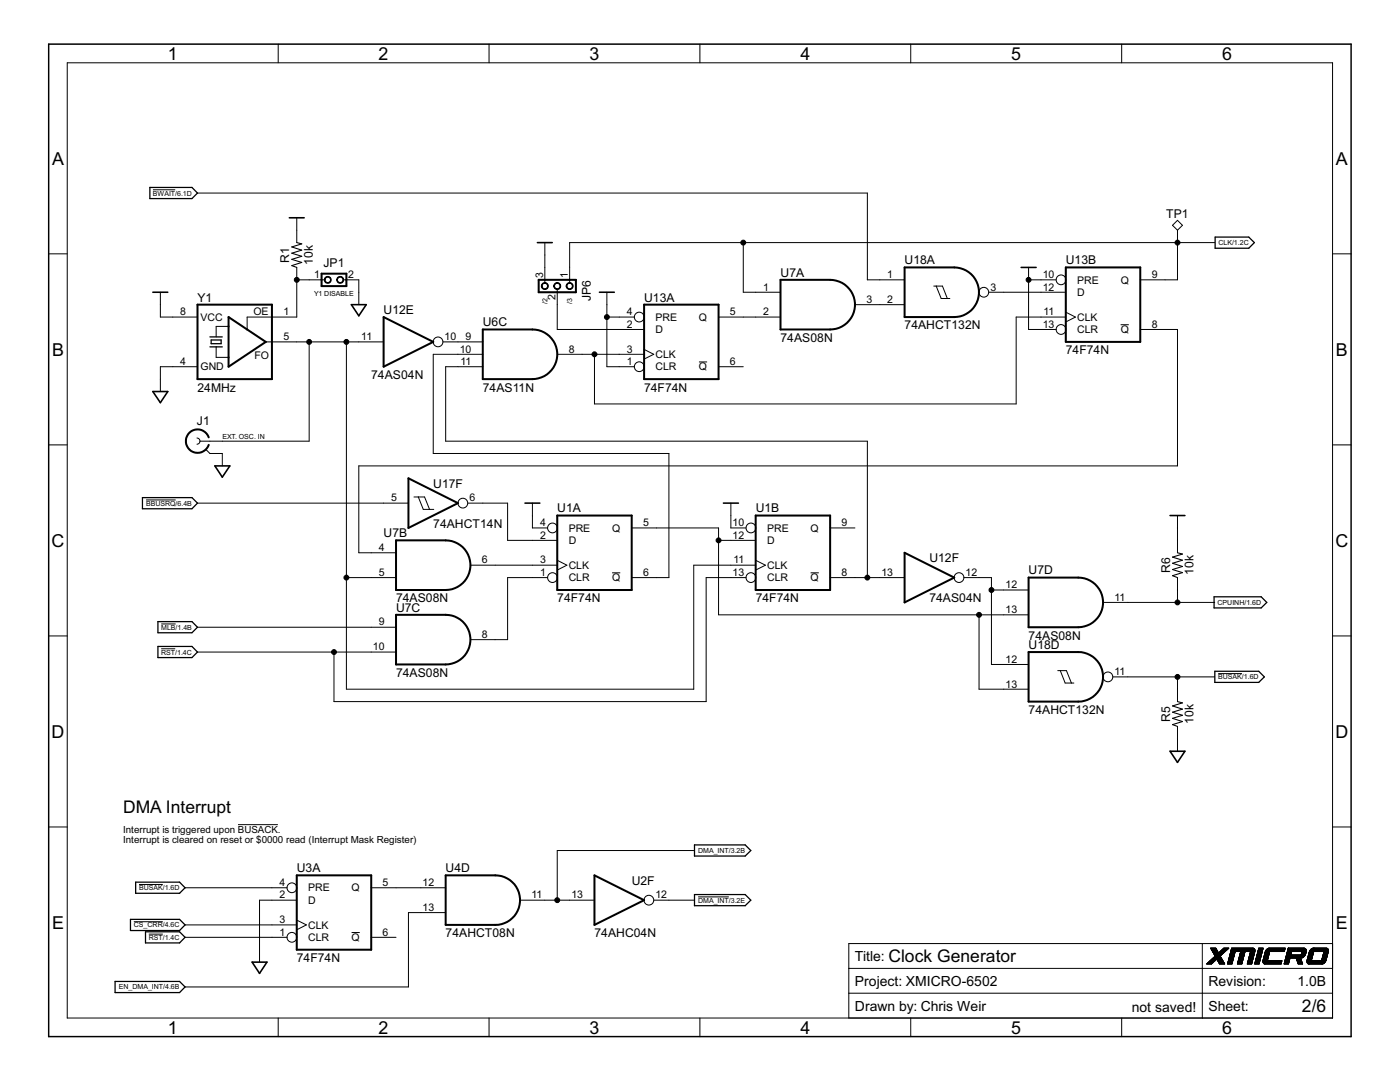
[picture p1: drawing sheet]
<svg xmlns="http://www.w3.org/2000/svg" width="279mm" height="216mm" viewBox="0 0 279 216" stroke-linecap="round" stroke-linejoin="round" font-family="sans-serif">
<g fill="none" stroke="#000" stroke-width=".2">
<path d="M13.4 12.5h252.5v190.6h-252.5zM55.5 8.8v3.7M97.6 8.8v3.7M139.7 8.8v3.7M181.8 8.8v3.7M223.9 8.8v3.7M30.5 37.9h4.5M39.4 38.5h133.7v17.3h7.4M9.7 50.7h3.7M32 58.3v5h7.4M59.2 53.4v9.9h-9.9v2.4M59.2 43.5v4.9"/>
<path d="M59.2 55.8h5.6M68.5 55.8h3.1v5M108.7 48.4v8.1M111.2 57.7v8h17.3M121.1 58.3v14.9h5.5M148.3 48.4v9.9h7.5M186.4 57.1h1.7l1 2.5M186.8 57.1l1 2.5h1.8M197.3 58.3h15.4M205.3 53.4v12.3h5.5M205.3 55.8h5.5M235 45.9v9.9h-7.4"/>
<path d="M235 44l1 1-1 .9-1-.9zM242.4 48.4h-128.7v8.1M265.9 50.7h3.7M39.4 73.2h-7.4v4.9M43.1 69.2v2.1h2.5M45.6 65.1h-2.5v2.1M53 68.2h23.6M61.7 68.2v19.8h-21.8M69.1 68.2v69.3h69.4v-24.7h12.3M88.4 68.2h8M96.4 70.7h-9.9v19.8h47v24.8h-7.4M96.4 73.2h-7.5v14.8h84.2v27.3"/>
<path d="M111.2 70.7h17.3M121.1 63.3h5.5M128.5 69.7l2 1-2 .9M139.5 72.2h1.6M143.4 63.3h12.4M143.4 73.2h4.9M170.6 60.8h9.9M212.7 63.3h-9.9v17.3h-84.2v-9.9M212.7 62.3l1.9 1-1.9 .9M223.6 64.8h1.7M227.6 65.7h7.4v27.3h-163.4v17.3h7.4M9.7 88.8h3.7"/>
<path d="M29.1 99.8h6M39.3 87.4l.5 .3 .1 .3M39.9 88l-.2 .5-.4 .1M41.1 89.7l.8 .8h2.5v2.5M82.6 99.2h2.1l1 2.4M83.5 99.2l1 2.4h2.1M265.9 88.8h3.7M39.4 100.4h42.1M69.1 115.3h9.9M93.3 100.4h8v7.4h9.9M93.9 112.8h17.3M106.3 100.4v4.9h3"/>
<path d="M109.3 115.3h-8v12.3h-7.4M111.2 111.8l1.9 1-1.9 .9M122.2 114.3h1.6M126.1 105.3h17.3v17.4h61.9M143.4 107.8h7.4M145.9 100.4v4.9h3M148.9 115.3h-8v24.7h-74.2v-9.9M150.8 111.8l2 1-2 .9M161.8 114.3h1.6M165.7 115.3h14.8M165.7 105.3h4.9M192.4 115.3h5.5v17.3h7.4"/>
<path d="M197.9 117.7h7.4M235 102.9v7.4M235 115.3v4.9M9.7 126.9h3.7M32.2 129.5h2.8M32.2 124.5h2.9M39.4 125.2h39.6M39.4 130.1h39.6M195.4 122.7v14.8h9.9M211.1 133.8h1.7l1 2.5M211.6 133.8l1 2.5h1.7M220.1 120.2h22.3"/>
<path d="M222.1 135.1h20.3M235 135.1v4.9M243.1 134.4h4.8M265.9 126.9h3.7M235 144.9v5M9.7 165h3.7M27.7 176.5h4.8M36.9 177.1h20.4M47.5 164.5h8M59.2 179.6h-7.4v12.4M74.1 177.1h14.8M103.8 179.6h14.8"/>
<path d="M130.5 179.6h8M138.5 169.7h-27.3v9.9M139.3 179h6.2M265.9 165h3.7M26.7 183.9h5.8M29.7 186.4h2.8M36.9 187h20.4M36.9 184.6h22.3M59.2 183.6l2 1-2 .9M70.2 186.1h1.6M74.1 187h4.9M88.9 182.1h-7.4v14.8h-44.6"/>
<path d="M169.4 193.2h96.5M169.4 198.2h96.5M239.9 188.3v14.8M241.6 189.2h1.1M241.7 189.3h1M241.7 189.4h1M241.7 189.4l1.1 .1M241.8 189.5h1M241.8 192.3h-1M241.8 189.6h1.1M241.9 192.3h-1M241.9 189.6l1 .1"/>
<path d="M241.9 189.7h1M241.9 192.2l-1 .1M241.9 191.3h1.9M241.9 189.7l1.1 .1M242 192.2h-1M242 189.8h1M242 191.3h1.8M242 192.1l-1 .1M242 189.9h1M242.1 190h1M242.1 192.1h-1M242.1 191.2h1.7"/>
<path d="M242.1 192h-.9M242.1 191.2h1.6M242.1 190.1h1M242.1 190.1h2.1M242.2 192h-1M242.2 191.1h1.5M242.2 190.2h1.9M242.2 191.9l-1 .1M242.3 191.1h1.4M242.3 191.9h-1M242.3 191h1.3M242.3 190.4h1.6"/>
<path d="M242.3 191.8l-.9 .1M242.4 190.9h1.2M242.4 191.8h-1M242.4 190.6h1.3M242.4 191.7h-.9M242.5 190.9h1M242.5 190.7h1M242.5 191.7h-1M242.5 190.8h1M242.5 191.6h-.9M242.6 191.6h-1M242.7 191.5l-1 .1"/>
<path d="M242.7 191.5h-.9M242.8 191.4l-1 .1M242.9 191.4l1 .1M242.9 191.5h1M243 191.6h1M243 191.7h1.1M243.1 191.7h1M243.1 191.8h1M243.1 191.8l1 .1M243.1 191.9h1.1M243.2 191.9l1 .1M243.2 192h1"/>
<path d="M243.2 192.1h1.1M243.3 192.1l1 .1M243.3 192.2h1M243.3 192.2l1.1 .1M243.4 192.3h1M243.6 190.7h-1.1M243.6 190.6h-1.2M243.8 190.5h-1.4M243.9 191.4h-2M243.9 190.4h-1.6M244 190.3l-1.7 .1M244.1 190.3h-1.9"/>
<path d="M244.1 190.2h-1.9M244.2 189.2h1l-1.7 1.6 .9 1.6h-1l-.6-1.1-1 1.1h-1l1.7-1.6M244.3 189.2l-1.1 1-.6-1h-1l.9 1.6M244.3 190.1h-1M244.3 190l-1 .1M244.4 190h-1M244.4 189.9h-1M244.5 189.9h-1M244.5 189.8l-1 .1M244.6 189.8h-1M244.6 189.7l-1 .1M244.7 189.7h-1"/>
<path d="M244.8 189.6l-1 .1M244.8 189.6h-1M244.9 189.5h-1M245 189.4l-1 .1M245 192.3h.9M245 192.2h.9M245 189.4h-1M245 192.1h.9M245.1 192h.8M245.1 189.3l-1 .1M245.1 192h.9M245.1 191.9h.9"/>
<path d="M245.1 191.8h.9M245.1 189.3h-1M245.2 191.7h.8M245.2 191.6h.8M245.2 189.2l-1 .1M245.2 191.5h.9M245.2 191.4h.9M245.3 191.3h.8M245.3 191.2h.8M245.3 191.1h.9M245.3 191h.9M245.4 190.9h.8"/>
<path d="M245.4 190.8h.9M245.4 190.7h.9M245.4 190.6h.9M245.5 190.5h.8M245.5 190.4h.9M245.5 190.3h.9M245.5 190.2h.9M245.6 190.2h.8M245.6 190.1h.8M245.6 190h.9M245.6 189.9h.9M245.7 189.7h4.7"/>
<path d="M245.7 189.6h4.7M245.7 189.5h4.7M245.7 189.4h4.7M245.8 189.3h4.5M245.8 189.2l4.4 .1M245.9 192.3h-.9M245.9 192.2l-.9 .1M245.9 192.1h-.9M246 191.9h-.9M246 191.8l-.9 .1M246 191.7h-.8M246.1 191.6h-.9"/>
<path d="M246.1 191.4l-.9 .1M246.2 191.2h-.9M246.2 191.1h-.9M246.2 190.9h-.8M246.3 190.8h-.9M246.3 190.7h-.9M246.3 190.5h-.9M246.4 190.4l-.9 .1M246.4 190.3h-.9M246.4 190.1h-.8M246.5 190l-.9 .1M247 192.3h.8"/>
<path d="M247 192.1h.9M247 192h.9M247.1 192h.8M247.1 191.9h.8M247.1 191.8h.9M247.1 191.7h.9M247.1 191.6h.9M247.2 191.6h.8M247.2 191.5h.9M247.2 191.4h.9M247.2 191.3h.9M247.2 191.2h.9"/>
<path d="M247.3 191.2h.8M247.3 191h.9M247.3 190.9h.9M247.4 190.8h.8M247.4 190.6h.9M247.4 190.5h.9M247.5 190.4h.8M247.5 190.2h.9M247.5 190.1h.9M247.6 190h.8M247.6 189.9h.9M247.6 189.9l-.6 2.5h.8l.7-2.5"/>
<path d="M247.8 192.3h-.8M247.9 192.2l-.9 .1M247.9 192.2h-.9M247.9 192.1h-.9M247.9 191.9l-.8 .1M248 191.8l-.9 .1M248 191.7h-.9M248.1 191.5l-.9 .1M248.1 191.4l-.9 .1M248.1 191.2h-.8M248.2 191.1h-.9M248.2 190.8h-.8"/>
<path d="M248.3 190.7h-.9M248.3 190.5h-.9M248.3 190.4l-.8 .1M248.3 190.4h-.8M248.4 190.3h-.9M248.4 190.1h-.9M248.4 190l-.8 .1M248.9 192.3h.9M249 192.2h.8M249 192.1h.9M249 192h.9M249 191.9h.9"/>
<path d="M249.1 191.8h.8M249.1 191.7h.9M249.1 191.6h.9M249.2 191.4h.8M249.2 191.3h.9M249.2 191.2h.9M249.3 191h.8M249.3 190.9h.8M249.3 190.9h.9M249.3 190.8h.9M249.4 190.6h.8M249.4 190.5h.9"/>
<path d="M249.4 190.4h.9M249.5 190.3h.8M249.5 190.2h.8M249.5 190.1h.9M249.5 190h.9M249.6 190h.8M249.6 189.9h.8M249.6 189.9l-.7 2.5h.9l.6-2.4M249.8 192.2h-.8M249.9 192.1l-.9 .1M250 191.7h-.9M250 191.5h-.8"/>
<path d="M250 191.4h-.8M250.1 191.3h-.9M250.1 189.2h.1M250.1 191.2l-.9 .1M250.1 191.1h-.8M250.1 189.2h-4.3l-.8 3.2h.9l.6-2.5M250.1 191h-.8M250.2 189.2v.1M250.2 190.8h-.9M250.2 190.7h-.8M250.2 189.3h.1M250.3 190.6h-.9"/>
<path d="M250.3 190.3l-.9 .1M250.3 189.3l.1 .1M250.4 190.2h-.9M250.4 189.4v.1M250.4 192.3h.9M250.4 189.8l-4.8 .1M250.4 189.5v.1M250.4 192.2h.9M250.4 189.8h-4.7M250.4 189.6v.2M250.4 189.8v.2M250.5 192.1h.8"/>
<path d="M250.5 192h.9M250.5 191.9h.9M250.6 191.7h.8M250.6 191.6h.9M250.6 191.5h.9M250.7 191.3h.8M250.7 191.2h.9M250.7 191.1h.9M250.7 191h.9M250.8 190.9h.8M250.8 190.9h.9M250.8 190.8h.9"/>
<path d="M250.8 190.7h.9M250.9 190.6h.8M250.9 190.5h.8M250.9 190.5h.9M250.9 190.3h.9M251 190.2h.8M251 190.1h.8M251 190.1h.9M251 189.9h.9M251.1 189.8h.8M251.1 189.7h.8M251.1 189.6h.9"/>
<path d="M251.1 189.5h.9M251.2 189.4h.8M251.2 189.3h.9M251.2 189.2h.9M251.2 189.2h.9l-.8 3.2h-.9zM251.3 192.3h-.9M251.4 192h-.9M251.4 191.9l-.9 .1M251.4 191.9h-.9M251.4 191.8h-.9M251.5 191.6h-.9M251.5 191.5l-.9 .1"/>
<path d="M251.5 191.4h-.8M251.5 191.3h-.8M251.6 191.2h-.9M251.6 191.1l-.9 .1M251.6 191h-.8M251.7 190.9h-.9M251.7 190.6h-.9M251.8 190.5h-.9M251.8 190.4h-.9M251.8 190.2h-.8M251.8 190.1l-.8 .1M251.9 190h-.9"/>
<path d="M251.9 189.8h-.8M251.9 189.7l-.8 .1M252 189.6h-.9M252 189.5h-.9M252.1 191.9h3.7M252.1 191.8h3.7M252.1 189.3l-.9 .1M252.1 191.9l.2 .4M252.1 191.8v.1M252.1 191.7h3.7l-.1 .7-3.4-.1M252.1 192h3.6M252.1 192h3.7"/>
<path d="M252.1 191.7h3.7M252.1 191.6h.8M252.1 191.7v.1M252.1 192.1h3.6M252.1 191.5h.9M252.1 191.5v.2M252.1 191.4h.9M252.1 192.2h3.6M252.2 191.3h.8M252.2 192.2h3.5M252.2 191.2h.8M252.2 191.1h.9"/>
<path d="M252.2 191h.9M252.2 192.3h3.5M252.3 190.9h.8M252.3 190.8h.9M252.3 192.3h3.4M252.3 190.7h.9M252.3 190.6h.9M252.3 190.5h.9M252.4 190.5h.8M252.4 190.4h.8M252.4 190.4h.9M252.4 190.3h.9"/>
<path d="M252.4 190.2h.9M252.5 190.1h.8M252.5 190h.8M252.5 190h.9M252.5 190l-.4 1.5M252.5 189.9h.9M252.5 189.8v.2M252.6 189.8h3.7M252.6 189.7h3.7M252.6 189.7l-.1 .1M252.6 189.7h3.8M252.7 189.6h3.7"/>
<path d="M252.7 189.5h3.7M252.7 189.5l-.1 .2M252.8 189.5h3.6M252.9 189.4h3.5M253 191.6h-.9M253 189.3l-.3 .2M253 191.3h-.9M253 191.2l-.8 .1M253.1 189.3h3.4M253.1 191.1h-.9M253.1 191h-.9M253.1 190.9h-.9"/>
<path d="M253.2 190.8l-.9 .1M253.2 189.2h3.3l-.2 .7M253.2 190.7h-.9M253.2 190.6h-.9M253.2 189.2l-.2 .1M253.3 190.3l-.9 .1M253.4 189.9h-.9M253.4 189.9l-.5 1.8M255.8 191.9h-3.7M255.8 191.8l-3.7 .1M256.3 192.3h.8M256.3 192.3h.9"/>
<path d="M256.3 192.2h.9M256.3 192.1h.9M256.3 189.8l-3.8 .1M256.3 192h.9M256.3 189.7l-3.7 .1M256.4 192h.8M256.4 191.9h.9M256.4 191.8h.9M256.4 189.4h-3.5M256.5 191.7h.8M256.5 191.6h.8M256.5 189.3h-3.5"/>
<path d="M256.5 191.5h.9M256.5 191.4h.9M256.6 191.3h.8M256.6 191.2h2.9M256.7 190.8h3.6M256.8 190.5h3.7M256.8 190.5h.8M256.8 190.4h.8M256.8 190.4h.9M256.8 190.3h.9M256.8 190.2h.9M256.9 190.1h.8"/>
<path d="M256.9 190h.8M256.9 189.9h.9M256.9 189.8h3.8M257 189.7h3.7M257 189.6h3.7M257 189.5h3.7M257 189.5h3.6M257 189.4h3.6M257.1 189.3l3.5 .1M257.1 189.3h3.4M257.1 189.2h3.2M257.1 189.2l3.3 .1"/>
<path d="M257.1 189.2l-.8 3.2h.8l.4-1.2M257.1 189.2l.7 .7-.2 .6M257.2 192.2h-.9M257.2 192.1h-.9M257.2 192h-.8M257.3 191.7h-.9M257.3 191.6h-.8M257.4 191.3h-.9M257.4 191.2l-.8 .1M257.7 190.4h-.9M257.7 190.2h-.9M257.7 190.1l-.8 .1"/>
<path d="M257.8 190h-.9M257.8 189.9h-.9M258.7 191.2l.4 1.2h.9l-.5-1.2M258.7 191.2h.9M258.7 191.3h.9M258.7 191.4h.9M258.8 191.4h.8M258.8 191.5h.9M258.8 191.6h.9M258.8 191.7h.9M258.9 191.7h.8M258.9 191.8h.9"/>
<path d="M258.9 191.9h.9M259 191.9l.8 .1M259 192h.8M259 192.1h.9M259 192.2h.9M259.1 192.2l.8 .1M259.1 192.3h.8M259.7 190.4h.9M259.7 190.3h.9M259.8 190.2h.8M259.8 190.1h.8M259.8 190h.8"/>
<path d="M259.8 191.1l-3.2 .1M259.8 189.9h.9M259.8 189.9l-.1 .6M260 191.1h-3.4M260 191.1l-.5 .1M260.1 191l-3.5 .1M260.1 191h-3.5M260.2 190.9h-3.6M260.2 190.9l-.2 .2M260.2 190.9h-3.5M260.3 190.8l-3.6 .1M260.3 189.2l.2 .1"/>
<path d="M260.3 190.8h-3.6M260.3 190.8l-.1 .1M260.4 190.7h-3.7M260.4 190.6h-3.7M260.5 190.6h-3.8M260.5 189.3l.1 .1M260.5 190.5l-.2 .3M260.5 190.5h-.8M260.5 190.4l-.8 .1M260.5 190.5h.1M260.6 190.4h-.9M260.6 190.4l-.1 .1"/>
<path d="M260.6 189.4v.1M260.6 190.2h-.8M260.6 190.1h-.8M260.6 189.5h.1M260.7 190h-.9M260.7 189.9l-.1 .5M260.7 189.9h-.9M260.7 189.8l-3.8 .1M260.7 189.7h-3.7M260.7 189.6h-3.7M260.7 189.5v.3M260.7 189.8v.1"/>
<path d="M260.8 191.9l.1 .1M260.9 191.7h3.7M260.9 191.6h.8M260.9 191.7l-.1 .2M260.9 192v.1M260.9 192.1h3.5M260.9 191.6v.1M260.9 192.1h3.4M260.9 191.5h.8M260.9 191.4h.9M260.9 192.1v.1M260.9 192.2h3.3"/>
<path d="M260.9 192.2h.1M260.9 191.3h.9M261 192.2h3.2M261 191.2h.8M261 192.2l.1 .1M261 191.1h.9M261 192.3h3.1M261 190.9h.9M261.1 190.8h.8M261.1 192.3h2.9M261.1 190.7h.9M261.1 190.6h.9"/>
<path d="M261.2 190.4h.8M261.2 190.3h.9M261.2 190.2h.9M261.3 190.1h.8M261.3 190h.8M261.3 190l-.4 1.6M261.3 189.9h.9M261.4 189.8l-.1 .2M261.5 189.5h3.6M261.6 189.5h3.5M261.6 189.5l-.2 .3M261.7 189.4h3.3"/>
<path d="M261.7 191.5l-.8 .1M261.7 189.3h3.3M261.7 189.3l-.1 .2M261.8 191.4h-.9M261.8 191.3h-.9M261.9 191.1l-.9 .1M261.9 189.3h3M261.9 189.3h-.2M261.9 191h-.9M261.9 190.9h-.9M261.9 190.8h-.8M262 190.7l-.9 .1"/>
<path d="M262 189.2h2.8M262 189.2l-.1 .1M262 190.5h-.8M262.1 190.3l-.9 .1M262.1 189.2h-.1M262.2 189.9h-.9M262.2 189.2l-.5 2.5M263.8 191.6h.8M263.8 191.5h.9M263.8 191.4h.9M263.8 191.3h.9M263.9 191.3h.8"/>
<path d="M263.9 191.2h.9M263.9 191.1h.9M263.9 191h.9M263.9 190.9h.9M264 190.9h.8M264 190.8h.9M264 190.7h.9M264 190.6h.9M264.1 192.3h-3M264.1 190.5h.8M264.1 190.3h.9M264.2 190.2h.8"/>
<path d="M264.2 192.2l-.1 .1M264.2 190.1h.8M264.2 189.9h.9M264.2 189.9l-.4 1.8M264.4 192h-3.5M264.5 191.9h-3.6M264.5 191.8l-3.6 .1M264.6 191.8h-3.7M264.6 191.7l-.4 .5M264.6 191.6v.1M264.7 191.5h-.9M264.7 189.2h.2"/>
<path d="M264.7 191.4h-.9M264.7 191.3h-.8M264.8 191l-.9 .1M264.8 190.9h-.8M264.9 189.2l.1 .2M264.9 190.6h-.9M264.9 190.5l-.8 .1M265 190.4h-.9M265 190.2h-.9M265 189.4h.1M265 190.1l-.8 .1M265 189.4l-3.4 .1"/>
<path d="M265 189.4l.1 .2M265.1 190h-.9M265.1 189.9l-.5 1.7M265.1 189.6v.1M265.1 189.8l-3.8 .1M265.1 189.8h-3.7M265.1 189.7l-3.7 .1M265.1 189.7h-3.7M265.1 189.6l-3.6 .1M265.1 189.6h-3.6M265.1 189.8v.1M265.1 189.7v.1"/>
<path d="M265.9 188.3h-96.5v14.8M55.5 203.1v3.7M97.6 203.1v3.7M139.7 203.1v3.7M181.8 203.1v3.7M223.9 203.1v3.7"/>
<circle cx="196.3" cy="58.3" r=".97"/>
<circle cx="211.8" cy="55.8" r=".97"/>
<circle cx="87.4" cy="68.2" r=".97"/>
<circle cx="127.6" cy="63.3" r=".97"/>
<circle cx="127.6" cy="73.2" r=".97"/>
<circle cx="211.8" cy="65.7" r=".97"/>
<circle cx="92.4" cy="100.4" r=".97"/>
<circle cx="110.3" cy="115.3" r=".97"/>
<circle cx="110.3" cy="105.3" r=".97"/>
<circle cx="149.9" cy="105.3" r=".97"/>
<circle cx="149.9" cy="115.3" r=".97"/>
<circle cx="191.4" cy="115.3" r=".97"/>
<circle cx="221.1" cy="135.1" r=".97"/>
<circle cx="58.3" cy="177.1" r=".97"/>
<circle cx="129.5" cy="179.6" r=".97"/>
<circle cx="58.3" cy="187" r=".97"/>
</g>
<g fill="none" stroke="#000" stroke-width=".25">
<path d="M29.9 37.4h8.4l1.1 1.1-1.1 1.1h-8.4zM242.5 47.3h6.7l1.1 1.1-1.1 1.1h-6.7zM41.9 69.2h2.5M41.9 67.2h2.5M42.1 67.8h2v.8h-2zM28.4 99.3h9.9l1.1 1.1-1.1 1.1h-9.9zM242.3 119.1h9.4l1.1 1.1-1.1 1.1h-9.4zM31.5 129h6.8l1.1 1.1-1.1 1.1h-6.8zM31.5 124h6.8l1.1 1.2-1.1 1.1h-6.8zM242.4 133.9h8.8l1.1 1.2-1.1 1.1h-8.8zM27.1 176h8.7l1.1 1.1-1.1 1.1h-8.7zM138.6 168.6h10.1l1.1 1.1-1.1 1.1h-10.1z"/>
<path d="M138.6 178.5h10.1l1.1 1.1-1.1 1.1h-10.1zM23 195.8h12.8l1.1 1.1-1.1 1.2h-12.8zM26 183.5h9.8l1.1 1.1-1.1 1.1h-9.8zM29 185.9h6.8l1.1 1.1-1.1 1.2h-6.8z"/>
</g>
<g fill="none" stroke="#000" stroke-width=".4">
<path d="M64.2 54.6h4.9v2.5h-4.9zM107.5 55.8h7.4v2.5h-7.4zM155.8 55.8h9.9a5 5 0 0 1 4.9 5 5 5 0 0 1-4.9 4.9h-9.9zM180.5 53.4h9.9a5 5 0 0 1 5 4.9 5 5 0 0 1-5 5h-9.9zM212.7 53.4h14.9v14.8h-14.9zM39.4 60.8h14.9v14.8h-14.9zM45.6 63.3l7.4 4.9-7.4 5zM76.6 63.3l9.9 4.9-9.9 5zM96.4 65.7h9.9a5 5 0 0 1 4.9 5 5 5 0 0 1-4.9 4.9h-9.9zM128.5 60.8h14.9v14.8h-14.9zM41.7 87.3a2.34 2.34 0 0 0-3.6-1.2 2.34 2.34 0 0 0 0 3.8 2.34 2.34 0 0 0 3.6-1.1M81.5 95.4l9.9 5-9.9 4.9z"/>
<path d="M79 107.8h9.9a5 5 0 0 1 5 5 5 5 0 0 1-5 4.9h-9.9zM111.2 102.9h14.9v14.8h-14.9zM150.8 102.9h14.9v14.8h-14.9zM180.5 110.3l9.9 5-9.9 4.9zM205.3 115.3h9.9a5 5 0 0 1 4.9 4.9 5 5 0 0 1-4.9 5h-9.9zM79 122.7h9.9a5 5 0 0 1 5 4.9 5 5 0 0 1-5 5h-9.9zM205.3 130.1h9.9a4.9 4.9 0 0 1 4.9 5 4.9 4.9 0 0 1-4.9 4.9h-9.9zM59.2 174.7h14.9v14.8h-14.9zM88.9 174.7h9.9a4.9 4.9 0 0 1 5 4.9 4.9 4.9 0 0 1-5 5h-9.9zM118.6 174.7l9.9 4.9-9.9 5z"/>
</g>
<g fill="none" stroke="#000" stroke-width=".32">
<path d="M30.5 58.3h3M57.7 43.5h3M107.3 48.4h2.9M119.6 58.3h3M203.8 53.4h3M30.5 78.1h3l-1.5 2.2zM70.1 60.8h3l-1.5 2.2zM42.9 93h3l-1.5 2.2zM104.8 100.4h2.9M144.4 100.4h3M233.5 102.9h3M233.5 149.9h3l-1.5 2.2z"/>
<path d="M50.3 192h3l-1.5 2.2z"/>
</g>
<path d="M59.2 48.4l1 .3-2 .6 2 .6-2 .6 2 .6-2 .7 2 .6-2 .6 1 .4M235 110.3l1 .3-2 .6 2 .6-2 .6 2 .6-2 .6 2 .7-2 .6 1 .4M235 140l1 .3-2 .6 2 .6-2 .6 2 .6-2 .6 2 .7-2 .6 1 .3" fill="none" stroke="#000" stroke-width=".21"/>
<g fill="#000" stroke="#000" stroke-width=".2">
<path d="M64.9 55.4a.69 .69 0 0 1 1.1 0 .69 .69 0 0 1-.4 1.1 .69 .69 0 0 1-.9-.7h.2a.55 .55 0 0 1 .8-.4 .55 .55 0 0 1 .1 .9 .55 .55 0 0 1-.9-.3v-.2h-.2z" fill-rule="evenodd"/>
<path d="M67.4 55.4a.69 .69 0 0 1 1.1 0 .69 .69 0 0 1-.4 1.1 .69 .69 0 0 1-.9-.7h.2a.55 .55 0 0 1 .8-.4 .55 .55 0 0 1 .1 .9 .55 .55 0 0 1-.9-.3v-.2h-.2z" fill-rule="evenodd"/>
<path d="M108.2 56.6a.7 .7 0 0 1 1.1 .1 .7 .7 0 0 1-.4 1.1 .7 .7 0 0 1-.9-.7h.2a.54 .54 0 0 1 .7-.6 .54 .54 0 0 1 .2 .9 .54 .54 0 0 1-.9-.1l-.2-.2z" fill-rule="evenodd"/>
<path d="M110.7 56.6a.7 .7 0 0 1 1.1 .1 .7 .7 0 0 1-.4 1.1 .7 .7 0 0 1-.9-.7h.2a.54 .54 0 0 1 .7-.6 .54 .54 0 0 1 .2 .9 .54 .54 0 0 1-.9-.1l-.2-.2z" fill-rule="evenodd"/>
<path d="M113.2 56.6a.7 .7 0 0 1 1.1 .1 .7 .7 0 0 1-.4 1.1 .7 .7 0 0 1-.9-.7h.1a.54 .54 0 0 1 .8-.6 .54 .54 0 0 1 .2 .9 .54 .54 0 0 1-.9-.1l-.2-.2z" fill-rule="evenodd"/>
<circle cx="59.2" cy="55.8" r=".49"/>
<circle cx="148.3" cy="48.4" r=".49"/>
<circle cx="205.3" cy="55.8" r=".49"/>
<circle cx="235" cy="48.4" r=".49"/>
<circle cx="61.7" cy="68.2" r=".49"/>
<circle cx="69.1" cy="68.2" r=".49"/>
<circle cx="118.6" cy="70.7" r=".49"/>
<circle cx="121.1" cy="63.3" r=".49"/>
<circle cx="69.1" cy="115.3" r=".49"/>
<circle cx="143.4" cy="107.8" r=".49"/>
<circle cx="173.1" cy="115.3" r=".49"/>
<circle cx="197.9" cy="117.7" r=".49"/>
<circle cx="66.7" cy="130.1" r=".49"/>
<circle cx="195.4" cy="122.7" r=".49"/>
<circle cx="235" cy="120.2" r=".49"/>
<circle cx="235" cy="135.1" r=".49"/>
<circle cx="111.2" cy="179.6" r=".49"/>
</g>
<path d="M9.7 8.8h259.9v198h-259.9z" fill="none" stroke="#000" stroke-width=".3"/>
<g font-size="4">
<text x="33.5" y="11.9">1</text>
<text x="75.6" y="11.9">2</text>
<text x="117.6" y="11.9">3</text>
<text x="159.7" y="11.9">4</text>
<text x="201.8" y="11.9">5</text>
<text x="243.9" y="11.9">6</text>
<text x="10.4" y="32.9">A</text>
<text x="266.6" y="32.9">A</text>
<text x="10.4" y="71">B</text>
<text x="266.6" y="71">B</text>
<text x="10.3" y="109.1">C</text>
<text x="266.5" y="109.1">C</text>
<text x="10.3" y="147.2">D</text>
<text x="266.5" y="147.2">D</text>
<text x="10.4" y="185.3">E</text>
<text x="266.6" y="185.3">E</text>
<text x="33.5" y="206.3">1</text>
<text x="75.6" y="206.3">2</text>
<text x="117.6" y="206.3">3</text>
<text x="159.7" y="206.3">4</text>
<text x="201.8" y="206.3">5</text>
<text x="243.9" y="206.3">6</text>
</g>
<g font-size="3.9">
<text x="24.6" y="162.3">DMA Interrupt</text>
<text x="177.3" y="192">Clock Generator</text>
<text x="259.8" y="201.9">2/6</text>
</g>
<g font-size="3.1">
<text x="170.6" y="191.7">Title:</text>
<text x="170.6" y="196.7">Project: XMICRO-6502</text>
<text x="241.2" y="196.7">Revision:</text>
<text x="259" y="196.7">1.0B</text>
<text x="170.6" y="201.6">Drawn by: Chris Weir</text>
<text x="225.9" y="201.9">not saved!</text>
<text x="241.2" y="201.6">Sheet:</text>
</g>
<g font-size="2.7">
<text x="232.7" y="43.5">TP1</text>
<text x="57.7" y="52.4" transform="rotate(-90 57.7 52.4)">R1</text>
<text x="62.4" y="52.9" transform="rotate(-90 62.4 52.9)">10k</text>
<text x="64.6" y="53.4">JP1</text>
<text x="180.5" y="52.7">U18A</text>
<text x="212.7" y="52.7">U13B</text>
<text x="155.8" y="55.2">U7A</text>
<text x="39.4" y="60.2">Y1</text>
<text x="76.6" y="62.6">U12E</text>
<text x="96.4" y="65.1">U6C</text>
<text x="117.9" y="60.1" transform="rotate(-90 117.9 60.1)">JP6</text>
<text x="128.5" y="60.2">U13A</text>
<text x="180.5" y="65.7">74AHCT132N</text>
<text x="155.8" y="68.2">74AS08N</text>
<text x="212.7" y="70.7">74F74N</text>
<text x="74.1" y="75.6">74AS04N</text>
<text x="39.4" y="78.1">24MHz</text>
<text x="96.4" y="78.1">74AS11N</text>
<text x="128.5" y="78.1">74F74N</text>
<text x="39.3" y="84.8">J1</text>
<text x="86.5" y="97.3">U17F</text>
<text x="76.6" y="107.2">U7B</text>
<text x="86.5" y="105.3">74AHCT14N</text>
<text x="111.2" y="102.3">U1A</text>
<text x="150.8" y="102.3">U1B</text>
<text x="185.5" y="112.2">U12F</text>
<text x="205.3" y="114.6">U7D</text>
<text x="233.5" y="114.3" transform="rotate(-90 233.5 114.3)">R6</text>
<text x="238.2" y="114.7" transform="rotate(-90 238.2 114.7)">10k</text>
<text x="79" y="120.2">74AS08N</text>
<text x="79" y="122.1">U7C</text>
<text x="111.2" y="120.2">74F74N</text>
<text x="150.8" y="120.2">74F74N</text>
<text x="185.5" y="120.2">74AS04N</text>
<text x="205.3" y="127.6">74AS08N</text>
<text x="205.3" y="129.5">U18D</text>
<text x="79" y="135.1">74AS08N</text>
<text x="205.3" y="142.5">74AHCT132N</text>
<text x="233.5" y="144" transform="rotate(-90 233.5 144)">R5</text>
<text x="238.2" y="144.4" transform="rotate(-90 238.2 144.4)">10k</text>
<text x="59.2" y="174">U3A</text>
<text x="88.9" y="174">U4D</text>
<text x="126.1" y="176.5">U2F</text>
<text x="59.2" y="192">74F74N</text>
<text x="88.9" y="187">74AHCT08N</text>
<text x="118.6" y="187">74AHC04N</text>
</g>
<g font-size="2.3">
<text x="62.7" y="55.5">1</text>
<text x="69.5" y="55.5">2</text>
<text x="108.4" y="55.5" transform="rotate(-90 108.4 55.5)">3</text>
<text x="110.9" y="59.8" transform="rotate(-90 110.9 59.8)">2</text>
<text x="113.3" y="55.5" transform="rotate(-90 113.3 55.5)">1</text>
<text x="152.3" y="58">1</text>
<text x="177.1" y="55.5">1</text>
<text x="197.7" y="58">3</text>
<text x="208.1" y="58">12</text>
<text x="208.1" y="55.5">10</text>
<text x="215" y="59.1">D</text>
<text x="215" y="56.6">PRE</text>
<text x="223.7" y="56.6">Q</text>
<text x="229.8" y="55.5">9</text>
<text x="36" y="62.9">8</text>
<text x="40" y="64">VCC</text>
<text x="50.6" y="62.8">OE</text>
<text x="56.6" y="62.9">1</text>
<text x="125.1" y="65.4">2</text>
<text x="125.1" y="62.9">4</text>
<text x="130.8" y="64">PRE</text>
<text x="139.5" y="64">Q</text>
<text x="145.7" y="62.9">5</text>
<text x="152.3" y="62.9">2</text>
<text x="172.9" y="60.4">3</text>
<text x="177.1" y="60.4">2</text>
<text x="208.1" y="65.4">13</text>
<text x="208.3" y="62.9">11</text>
<text x="215" y="64">CLK</text>
<text x="229.8" y="65.4">8</text>
<text x="50.8" y="71.7">FO</text>
<text x="56.6" y="67.9">5</text>
<text x="72.1" y="67.9">11</text>
<text x="88.7" y="67.9">10</text>
<text x="91.8" y="70.3">10</text>
<text x="92.9" y="67.9">9</text>
<text x="113.5" y="70.3">8</text>
<text x="125.1" y="70.3">3</text>
<text x="130.8" y="66.5">D</text>
<text x="130.8" y="71.4">CLK</text>
<text x="215" y="66.5">CLR</text>
<text x="223.7" y="66.5">Q</text>
<text x="36" y="72.8">4</text>
<text x="40" y="73.9">GND</text>
<text x="91.9" y="72.8">11</text>
<text x="125.1" y="72.8">1</text>
<text x="130.8" y="73.9">CLR</text>
<text x="139.5" y="73.9">Q</text>
<text x="145.7" y="72.8">6</text>
<text x="78.1" y="100.1">5</text>
<text x="93.7" y="100.1">6</text>
<text x="107.8" y="107.5">2</text>
<text x="107.8" y="105">4</text>
<text x="113.5" y="106.1">PRE</text>
<text x="122.2" y="106.1">Q</text>
<text x="128.3" y="105">5</text>
<text x="146.2" y="107.5">12</text>
<text x="146.2" y="105">10</text>
<text x="153.1" y="106.1">PRE</text>
<text x="161.8" y="106.1">Q</text>
<text x="168" y="105">9</text>
<text x="75.6" y="110">4</text>
<text x="96.2" y="112.4">6</text>
<text x="107.8" y="112.4">3</text>
<text x="113.5" y="108.6">D</text>
<text x="113.5" y="113.5">CLK</text>
<text x="146.4" y="112.4">11</text>
<text x="153.1" y="108.6">D</text>
<text x="153.1" y="113.5">CLK</text>
<text x="75.6" y="114.9">5</text>
<text x="107.8" y="114.9">1</text>
<text x="113.5" y="116">CLR</text>
<text x="122.2" y="116">Q</text>
<text x="128.3" y="114.9">6</text>
<text x="146.2" y="114.9">13</text>
<text x="153.1" y="116">CLR</text>
<text x="161.8" y="116">Q</text>
<text x="168" y="114.9">8</text>
<text x="175.9" y="114.9">13</text>
<text x="192.7" y="114.9">12</text>
<text x="200.7" y="117.4">12</text>
<text x="222.4" y="119.9">11</text>
<text x="75.6" y="124.8">9</text>
<text x="200.7" y="122.3">13</text>
<text x="74.4" y="129.8">10</text>
<text x="96.2" y="127.3">8</text>
<text x="200.7" y="132.2">12</text>
<text x="200.7" y="137.2">13</text>
<text x="222.4" y="134.7">11</text>
<text x="55.8" y="179.3">2</text>
<text x="55.8" y="176.8">4</text>
<text x="61.5" y="177.9">PRE</text>
<text x="70.2" y="177.9">Q</text>
<text x="76.4" y="176.8">5</text>
<text x="84.3" y="176.8">12</text>
<text x="106.1" y="179.3">11</text>
<text x="114" y="179.3">13</text>
<text x="130.8" y="179.3">12</text>
<text x="55.8" y="184.2">3</text>
<text x="61.5" y="180.4">D</text>
<text x="61.5" y="185.3">CLK</text>
<text x="84.3" y="181.7">13</text>
<text x="55.8" y="186.7">1</text>
<text x="61.5" y="187.8">CLR</text>
<text x="70.2" y="187.8">Q</text>
<text x="76.4" y="186.7">6</text>
</g>
<g font-size="2.2">
<text x="24.6" y="166.1">Interrupt is triggered upon BUSACK.</text>
<text x="24.6" y="168.2">Interrupt is cleared on reset or $0000 read (Interrupt Mask Register)</text>
</g>
<g font-size="1.6">
<text x="30.5" y="39">BWAIT/6.1D</text>
<text x="243.1" y="48.9">CLK/1.2C</text>
<text x="62.7" y="59.1">Y1 DISABLE</text>
<text x="109.2" y="60.7" transform="rotate(-90 109.2 60.7)">/2</text>
<text x="114.2" y="60.7" transform="rotate(-90 114.2 60.7)">/3</text>
<text x="44.4" y="87.5">EXT. OSC. IN</text>
<text x="29.1" y="100.9">BBUSRQ/6.4B</text>
<text x="32.2" y="125.7">MLB/1.4B</text>
<text x="243" y="120.7">CPUINH/1.6D</text>
<text x="32.2" y="130.6">RST/1.4C</text>
<text x="243.1" y="135.6">BUSAK/1.6D</text>
<text x="139.3" y="170.2">DMA_INT/3.2B</text>
<text x="27.7" y="177.6">BUSAK/1.6D</text>
<text x="26.7" y="185.1">CS_CRR/4.6C</text>
<text x="139.3" y="180.1">DMA_INT/3.2E</text>
<text x="29.7" y="187.5">RST/1.4C</text>
<text x="23.7" y="197.4">EN_DMA_INT/4.6B</text>
</g>
</svg>
